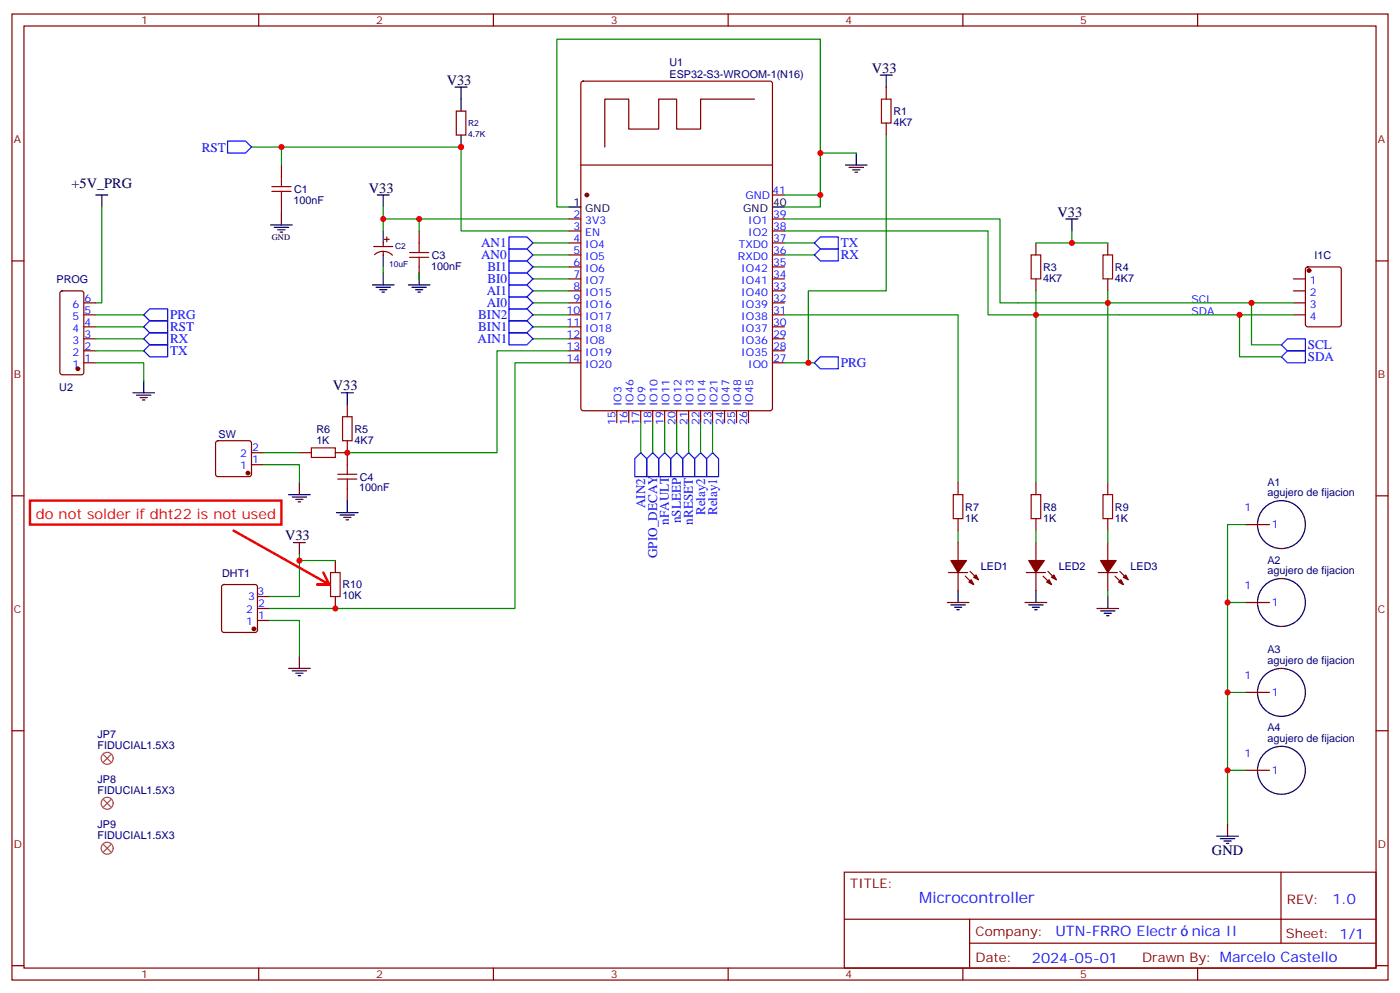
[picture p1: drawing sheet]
<svg xmlns="http://www.w3.org/2000/svg" width="412mm" height="292mm" viewBox="0 0 412 292" stroke-linecap="round" stroke-linejoin="round" font-family="sans-serif">
<g fill="none" stroke="#870000" stroke-width=".35">
<path d="M3.5 4.1h405.4v284.4h-405.4zM7.1 7.7h398.2v277.2h-398.2zM76.2 4.1v3.6M145.3 4.1v3.6M214.5 4.1v3.6M283.6 4.1v3.6M352.8 4.1v3.6M134.4 32.7h2.8v7.1h-2.8zM171.3 24.1l.5-.2h55l.7 .4v95.9l-.4 .6-55.3 .1-.6-.5-.1-95.8zM222.2 29.2h-15.8v8.8h-7.1v-8.8h-5.3v8.8h-8.8v-8.8h-7v14.1M261.1 25.6v3.6M261.1 36.2v3.6"/>
<path d="M82.9 48.6v3.5M82.9 59.2v3.5M171.1 48.6h56.4M227.5 57.4h3.6M3.5 76.8h3.6M110.1 72.6h5.6M110.4 74.9a3.8 3.8 0 0 1 5.2 .2M112.9 71.5v1.1M112.9 74v1M113.2 70.4h1.5M113.9 69.7v1.5M123.5 68v3.5"/>
<path d="M123.5 78.6v3.5M167.6 64.5h3.5M167.6 68h3.5M167.6 71.5h3.5M167.6 75h3.5M167.6 78.6h3.5M227.5 64.5h3.6M227.5 68h3.6M227.5 71.5h3.6M227.5 75h3.6M227.5 78.6h3.6M305.2 71.5v3.5"/>
<path d="M326.3 71.5v3.5M384.8 78.8l.4-.2h9.2l.7 .4v16.5l-.5 .6-9.4 .1-.6-.5-.1-16.4zM405.3 76.8h3.6M17.9 85.8l.4-.2h5.7l.6 .5 .1 23.5-.5 .7h-5.9l-.6-.4-.1-23.6zM24.7 89.1h3.5M24.7 92.7h3.5M24.7 96.2h3.5M24.7 99.7h3.5M167.6 82.1h3.5M167.6 85.6h3.5M167.6 89.1h3.5M167.6 92.7h3.5"/>
<path d="M167.6 96.2h3.5M167.6 99.7h3.5M227.5 82.1h3.6M227.5 85.6h3.6M227.5 89.1h3.6M227.5 92.7h3.6M227.5 96.2h3.6M227.5 99.7h3.6M305.2 82.1v3.5M326.3 82.1v3.5M381 82.1h3.5M381 85.6h3.5"/>
<path d="M381 89.1h3.5M381 92.7h3.5M24.7 103.3h3.5M24.7 106.8h3.5M102.3 119.1v3.6M167.6 103.3h3.5M167.6 106.8h3.5M227.5 103.3h3.6M227.5 106.8h3.6M63.7 129.9l.5-.2h9.2l.5 .2 .2 .5v9.2l-.3 .5-.4 .2h-9.2l-.5-.2-.2-.5v-9.2zM74.1 133.2h3.5M74.1 136.8h3.5"/>
<path d="M88.2 133.2h3.5M98.8 133.2h3.5M102.3 129.7v7.1M181.7 120.9v3.5M185.2 120.9v3.5M188.7 120.9v3.5M192.3 120.9v3.5M195.8 120.9v3.5M199.3 120.9v3.5M202.8 120.9v3.5M206.4 120.9v3.5M209.9 120.9v3.5"/>
<path d="M213.4 120.9v3.5M217 120.9v3.5M220.5 120.9v3.5M3.5 145.9h3.6M102.3 143.8v3.6M282.2 142.1v3.5M282.2 152.6v3.6M282.2 159.7v5.3M305.2 142.1v3.5M305.2 152.6v3.6M305.2 159.7v5.3M326.3 142.1v3.5"/>
<path d="M326.3 152.6v3.6M326.3 159.7v5.3M366.9 154.4h7M405.3 145.9h3.6M65.5 172.3l.5-.3h9.1l.5 .3 .2 .5v12.7l-.2 .5-.5 .2h-9.1l-.5-.3-.2-.4v-12.7zM75.8 179.1h3.6M75.8 175.6h3.6M98.8 165v3.5M98.8 175.6v3.5M279.4 168.5h5.6M282.2 168.5v5.3M284.3 169.6l2.5 2.4"/>
<path d="M285.8 168.2l2.4 2.4M302.3 168.5h5.7M305.2 168.5v5.3M307.3 169.6l2.4 2.4M308.7 168.2l2.4 2.4M323.5 168.5h5.6M326.3 168.5v5.3M328.4 169.6l2.5 2.4M329.8 168.2l2.5 2.4M366.9 177.3h7M75.8 182.6h3.6M3.5 215.1h3.6"/>
<path d="M366.9 203.8h7M405.3 215.1h3.6M366.9 226.7h7M248.7 256.7h156.6v28.2h-156.6zM377.3 256.7v20.9M248.7 270.6h156.5M285.6 277.6h119.6M285.6 270.6v14.1M3.5 284.2h3.6M76.2 284.9v3.6M145.3 284.9v3.6M214.5 284.9v3.6"/>
<path d="M283.6 284.9v3.6M352.8 284.9v3.6M405.3 284.2h3.6"/>
</g>
<g fill="none" stroke="#000" stroke-width=".35">
<path d="M134.1 25.6h3.5M135.8 25.6v7.1M135.8 39.8v3.5M259.3 22.1h3.5M261.1 22.1v3.5M28.2 57.4h3.5M30 57.4v3.5M111.1 57.4h3.6M112.9 57.4v3.5M249.1 48.6h6.3M250.1 49.3h4.3M251.2 50h2.1"/>
<path d="M251.9 50.7h.7M252.2 45v3.6M79.7 66.2h6.4M80.8 66.9h4.2M81.8 67.6h2.2M82.5 68.3h.8M82.9 62.7v3.5M112.9 68v3.5M112.9 75v3.6M167.6 60.9h3.5M227.5 60.9h3.6M314 64.5h3.5"/>
<path d="M315.7 64.5v3.5M109.7 83.9h6.4M110.8 84.6h4.2M111.8 85.3h2.1M112.5 86h.7M112.9 80.3v3.6M120.3 83.9h6.3M121.4 84.6h4.2M122.4 85.3h2.1M123.1 86h.7M123.5 80.3v3.6M39.2 115.6h6.3"/>
<path d="M40.2 116.3h4.2M41.3 117h2.1M42 117.7h.7M42.3 112.1v3.5M100.5 115.6h3.6M102.3 115.6v3.5M85 145.6h6.4M86.1 146.3h4.2M86.4 159.7h3.6M87.1 147h2.2M87.8 147.7h.7M88.2 142.1v3.5"/>
<path d="M88.2 159.7v3.5M99.1 150.9h6.4M100.2 151.6h4.2M101.2 152.3h2.2M102 153h.7M102.3 147.4v3.5M279 177.3h6.4M280.1 178h4.2M281.2 178.8h2.1M281.9 179.5h.7M282.2 173.8v3.5M302 177.3h6.3"/>
<path d="M303 178h4.3M304.1 178.8h2.1M304.8 179.5h.7M305.2 173.8v3.5M323.1 179.1h6.4M324.2 179.8h4.2M326.3 175.6v3.5M85 196.7h6.4M86.1 197.4h4.2M87.1 198.2h2.2M87.8 198.9h.7M88.2 193.2v3.5"/>
<path d="M325.3 180.5h2.1M326 181.2h.7M358.4 246.1h6.4M359.5 246.8h4.2M360.5 247.5h2.2M361.2 248.2h.7M361.6 242.6v3.5"/>
<circle cx="377.5" cy="154.4" r="7.1"/>
<circle cx="377.5" cy="177.3" r="7.1"/>
<circle cx="377.5" cy="203.8" r="7.1"/>
<circle cx="377.5" cy="226.7" r="7.1"/>
</g>
<g fill="none" stroke="#a10000" stroke-width=".35">
<path d="M259.6 29.2h2.9v7h-2.9zM80.1 56.3h5.6M80.1 54.9h5.6M82.9 52.1v2.8M82.9 56.3v2.9M120.6 75.7h5.7M120.6 74.3h5.7M123.5 71.5v2.8M123.5 75.7v2.9M303.7 75h2.9v7.1h-2.9zM324.9 75h2.8v7.1h-2.8zM91.7 131.8h7.1v2.9h-7.1z"/>
<path d="M99.5 139.6h5.6M100.9 122.7h2.8v7h-2.8zM102.3 136.8v2.8M99.5 141h5.6M102.3 141v2.8M280.8 145.6h2.8v7h-2.8zM303.7 145.6h2.9v7h-2.9zM324.9 145.6h2.8v7h-2.8zM97.4 168.5h2.8v7.1h-2.8z"/>
</g>
<g fill="#870000" stroke="#870000" stroke-width=".35">
<path d="M308.3 171.3l.7-.7 .7 1.4z"/>
<path d="M309.7 169.9l.7-.7 .7 1.4z"/>
<path d="M303 165h4.6l-2.4 3.5z"/>
<path d="M329.5 171.3l.7-.7 .7 1.4z"/>
<path d="M330.9 169.9l.7-.7 .7 1.4z"/>
<path d="M324.2 165h4.6l-2.5 3.5z"/>
<path d="M285.4 171.3l.7-.7 .7 1.4z"/>
<path d="M286.8 169.9l.7-.7 .7 1.4z"/>
<path d="M280.1 165h4.6l-2.5 3.5z"/>
<circle cx="74.8" cy="185.1" r=".53"/>
<circle cx="385.6" cy="79.6" r=".53"/>
<circle cx="73" cy="139.2" r=".53"/>
<circle cx="172.9" cy="57.4" r=".53"/>
<circle cx="22.9" cy="108.5" r=".53"/>
</g>
<g fill="none" stroke="#008700" stroke-width=".35">
<path d="M261.1 39.8v45.8h-23v21.2M74.1 43.3h61.7v24.7h31.8M82.9 43.3v5.3M231.1 57.4h10.6v-45.9h-77.7v49.4h3.6M241.7 57.4v3.5h-10.6M241.7 45h10.5M30 60.9v28.2h-1.8M112.9 60.9v3.6h54.7M112.9 64.5v3.5M112.9 78.6v1.7M123.5 64.5v3.5M157 71.5h10.6"/>
<path d="M157 78.6h10.6M157 75h10.6M231.1 68h59.9v24.7h90M231.1 64.5h63.5v24.6h86.4M231.1 71.5h8.8M231.1 75h8.8M305.2 71.5h10.5M315.7 68v3.5h10.6M28.2 92.7h14.1M28.2 96.2h14.1M28.2 99.7h14.1M123.5 80.3v1.8"/>
<path d="M157 92.7h10.6M157 89.1h10.6M157 82.1h10.6M157 85.6h10.6M157 96.2h10.6M157 99.7h10.6M231.1 92.7h51.1v49.4M305.2 85.6v56.5M326.3 85.6v56.5M365.1 92.7v12.3h12.4M368.7 89.1v12.4h8.8M28.2 106.8h14.1v5.3"/>
<path d="M28.2 103.3h14.1M167.6 106.8h-15.9v72.3h-72.3M167.6 103.3h-21.2v29.9h-44.1M231.1 106.8h8.8M77.6 136.8h10.6v5.3M77.6 133.2h10.6M188.7 124.4v8.8M192.3 124.4v8.8M195.8 124.4v8.8M199.3 124.4v8.8M202.8 124.4v8.8M206.4 124.4v8.8"/>
<path d="M209.9 124.4v8.8M282.2 156.2v3.5M305.2 156.2v3.5M326.3 156.2v3.5M366.9 154.4h-5.3v88.2M88.2 163.2v12.4h-8.8M88.2 165h10.6M326.3 173.8v1.8M361.6 177.3h5.3M79.4 182.6h8.8v10.6M361.6 203.8h5.3M361.6 226.7h5.3"/>
</g>
<g fill="none" stroke="#00f" stroke-width=".35">
<path d="M67 41.5h5.3l1.8 1.8-1.8 1.7h-5.3zM149.9 73.3h5.3l1.8 1.7-1.8 1.8h-5.3zM149.9 69.7h5.3l1.8 1.8-1.8 1.8h-5.3zM149.9 76.8h5.3l1.8 1.8-1.8 1.7h-5.3zM239.9 71.5l1.8-1.8h5.2v3.6h-5.2zM239.9 75l1.8-1.7h5.2v3.5h-5.2zM42.3 99.7l1.8-1.7h5.3v3.5h-5.3zM42.3 96.2l1.8-1.8h5.3v3.6h-5.3zM42.3 92.7l1.8-1.8h5.3v3.5h-5.3zM149.9 98h5.3l1.8 1.7-1.8 1.8h-5.3zM149.9 94.4h5.3l1.8 1.8-1.8 1.8h-5.3zM149.9 90.9h5.3l1.8 1.8-1.8 1.7h-5.3z"/>
<path d="M149.9 87.4h5.3l1.8 1.7-1.8 1.8h-5.3zM149.9 83.9h5.3l1.8 1.7-1.8 1.8h-5.3zM149.9 80.3h5.3l1.8 1.8-1.8 1.8h-5.3zM42.3 103.3l1.8-1.8h5.3v3.5h-5.3zM239.9 106.8l1.8-1.8h5.2v3.5h-5.2zM377.5 101.5l1.7-1.8h5.3v3.6h-5.3zM377.5 105l1.7-1.7h5.3v3.5h-5.3zM188.7 133.2l1.8 1.8v5.3h-3.5v-5.3zM192.3 133.2l1.7 1.8v5.3h-3.5v-5.3zM195.8 133.2l1.8 1.8v5.3h-3.6v-5.3zM199.3 133.2l1.8 1.8v5.3h-3.5v-5.3zM202.8 133.2l1.8 1.8v5.3h-3.5v-5.3z"/>
<path d="M206.4 133.2l1.7 1.8v5.3h-3.5v-5.3zM209.9 133.2l1.8 1.8v5.3h-3.6v-5.3z"/>
</g>
<path d="M8.8 147.4h74.1v7h-74.1zM68.8 156.2l28.2 15.8h-3.5h3.5l-1.8-3.5" fill="none" stroke="#f00" stroke-width=".71"/>
<g fill="none" stroke="#a64a4a" stroke-width=".35">
<path d="M30.5 235.4l2.1 2.1M30.5 222.1l2.1 2.2M32.6 235.4l-2.1 2.1M32.6 222.1l-2.1 2.2M30.5 248.6l2.1 2.1M32.6 248.6l-2.1 2.1"/>
<circle cx="31.6" cy="236.4" r="1.76"/>
<circle cx="31.6" cy="223.2" r="1.76"/>
<circle cx="31.6" cy="249.7" r="1.76"/>
</g>
<g fill="#c00">
<circle cx="361.6" cy="226.7" r=".88"/>
<circle cx="361.6" cy="203.8" r=".88"/>
<circle cx="315.7" cy="71.5" r=".88"/>
<circle cx="102.3" cy="133.2" r=".88"/>
<circle cx="98.8" cy="179.1" r=".88"/>
<circle cx="88.2" cy="165" r=".88"/>
<circle cx="361.6" cy="177.3" r=".88"/>
<circle cx="135.8" cy="43.3" r=".88"/>
<circle cx="365.1" cy="92.7" r=".88"/>
<circle cx="241.7" cy="57.4" r=".88"/>
<circle cx="241.7" cy="45" r=".88"/>
<circle cx="112.9" cy="64.5" r=".88"/>
<circle cx="123.5" cy="64.5" r=".88"/>
<circle cx="82.9" cy="43.3" r=".88"/>
<circle cx="238.1" cy="106.8" r=".88"/>
<circle cx="305.2" cy="92.7" r=".88"/>
<circle cx="326.3" cy="89.1" r=".88"/>
<circle cx="368.7" cy="89.1" r=".88"/>
</g>
<text font-size="4.6" fill="#00f" x="270.8" y="265.7">Microcontroller</text>
<g font-size="4.2">
<text x="256.8" y="21.4">V33</text>
<text x="131.6" y="24.9">V33</text>
<text x="21" y="55.3">+5V_PRG</text>
<text x="108.7" y="56.7">V33</text>
<text x="311.5" y="63.7">V33</text>
<text x="98.1" y="114.9">V33</text>
<text x="84" y="159">V33</text>
<text x="357" y="251.8">GND</text>
</g>
<text font-size="4.2" fill="#f00" x="10.6" y="152.6">do not solder if dht22 is not used</text>
<g font-size="4.2" fill="#00f">
<text x="392.5" y="266">1.0</text>
<text x="310.9" y="275.5">UTN-FRRO Electr</text>
<text x="351.1" y="275.5">nica II</text>
<text x="304" y="283.3">2024-05-01</text>
</g>
<g font-size="3.9" fill="#00f">
<text x="59.4" y="44.6">RST</text>
<text x="141.7" y="76.4">AN0</text>
<text x="141.7" y="72.8">AN1</text>
<text x="247.6" y="72.7">TX</text>
<text x="247.6" y="76.2">RX</text>
<text x="143.6" y="83.4">BI0</text>
<text x="143.6" y="79.8">BI1</text>
<text x="143.4" y="86.9">AI1</text>
<text x="50.1" y="93.8">PRG</text>
<text x="140.9" y="93.9">BIN2</text>
<text x="143.4" y="90.4">AI0</text>
<text x="50.1" y="100.9">RX</text>
<text x="50.1" y="97.3">RST</text>
<text x="140.7" y="101">AIN1</text>
<text x="140.9" y="97.5">BIN1</text>
<text x="50.1" y="104.6">TX</text>
<text x="247.6" y="108">PRG</text>
<text x="385.2" y="102.7">SCL</text>
<text x="385.2" y="106.2">SDA</text>
<text x="190" y="149.6" transform="rotate(-90 190 149.6)">AIN2</text>
<text x="197.1" y="154.4" transform="rotate(-90 197.1 154.4)">nFAULT</text>
<text x="200.6" y="154" transform="rotate(-90 200.6 154)">nSLEEP</text>
<text x="204.1" y="154.4" transform="rotate(-90 204.1 154.4)">nRESET</text>
<text x="207.7" y="151.7" transform="rotate(-90 207.7 151.7)">Relay2</text>
<text x="211.3" y="151.7" transform="rotate(-90 211.3 151.7)">Relay1</text>
<text x="193.6" y="164.3" transform="rotate(-90 193.6 164.3)">GPIO_DECAY</text>
</g>
<g font-size="3.9" fill="#800">
<text x="250.5" y="261.3">TITLE:</text>
<text x="379.1" y="266">REV:</text>
<text x="287.4" y="275.5">Company:</text>
<text x="378.7" y="276.1">Sheet: 1/1</text>
<text x="287.4" y="283.2">Date:</text>
<text x="336.4" y="283.3">Drawn By: Marcelo Castello</text>
</g>
<g font-size="3.2" fill="#800">
<text x="41.6" y="7.1">1</text>
<text x="110.8" y="7.1">2</text>
<text x="179.9" y="7.1">3</text>
<text x="249.1" y="7.1">4</text>
<text x="318.2" y="7.1">5</text>
<text x="4.1" y="42.2">A</text>
<text x="405.9" y="42.2">A</text>
<text x="4.1" y="111.4">B</text>
<text x="405.9" y="111.4">B</text>
<text x="4.1" y="180.5">C</text>
<text x="405.9" y="180.5">C</text>
<text x="4.1" y="249.7">D</text>
<text x="405.9" y="249.7">D</text>
<text x="41.6" y="287.9">1</text>
<text x="110.8" y="287.9">2</text>
<text x="179.9" y="287.9">3</text>
<text x="249.1" y="287.9">4</text>
<text x="318.2" y="287.9">5</text>
</g>
<g font-size="3.2" fill="#000080">
<text x="197.2" y="22.8">ESP32-S3-WROOM-1(N16)</text>
<text x="197.2" y="19.4">U1</text>
<text x="263.2" y="33.9">R1</text>
<text x="263.2" y="37.1">4K7</text>
<text x="86.4" y="60">100nF</text>
<text x="86.6" y="56.8">C1</text>
<text x="127.2" y="76.2">C3</text>
<text x="387.3" y="76.2">I1C</text>
<text x="16.7" y="83.2">PROG</text>
<text x="127" y="79.4">100nF</text>
<text x="307.3" y="83">4K7</text>
<text x="307.3" y="79.8">R3</text>
<text x="328.4" y="83">4K7</text>
<text x="328.4" y="79.8">R4</text>
<text x="17.4" y="115">U2</text>
<text x="64.4" y="129">SW</text>
<text x="93.2" y="130.8">1K</text>
<text x="93.2" y="127.5">R6</text>
<text x="104.4" y="130.6">4K7</text>
<text x="104.4" y="127.4">R5</text>
<text x="106" y="141.4">C4</text>
<text x="373.3" y="142.9">A1</text>
<text x="105.8" y="144.6">100nF</text>
<text x="373.3" y="146.1">agujero de fijacion</text>
<text x="284.3" y="153.5">1K</text>
<text x="284.3" y="150.4">R7</text>
<text x="307.3" y="153.5">1K</text>
<text x="307.3" y="150.4">R8</text>
<text x="328.4" y="153.5">1K</text>
<text x="328.4" y="150.4">R9</text>
<text x="288.9" y="167.9">LED1</text>
<text x="311.9" y="167.9">LED2</text>
<text x="333" y="167.9">LED3</text>
<text x="373.3" y="165.9">A2</text>
<text x="65.4" y="169.7">DHT1</text>
<text x="100.9" y="173.2">R10</text>
<text x="373.3" y="169.1">agujero de fijacion</text>
<text x="100.9" y="176.4">10K</text>
<text x="373.3" y="195.5">agujero de fijacion</text>
<text x="373.3" y="192.3">A3</text>
<text x="373.3" y="215.3">A4</text>
<text x="28.7" y="220.4">FIDUCIAL1.5X3</text>
<text x="28.7" y="217.1">JP7</text>
<text x="373.3" y="218.4">agujero de fijacion</text>
<text x="28.7" y="233.6">FIDUCIAL1.5X3</text>
<text x="28.7" y="230.4">JP8</text>
<text x="28.7" y="243.6">JP9</text>
<text x="28.7" y="246.8">FIDUCIAL1.5X3</text>
</g>
<g font-size="3.2" fill="#00f">
<text x="219.6" y="58.5">GND</text>
<text x="227.5" y="57">41</text>
<text x="168.9" y="64.1">2</text>
<text x="172.4" y="65.9">3V3</text>
<text x="220.4" y="65.9">IO1</text>
<text x="227.7" y="64.1">39</text>
<text x="168.9" y="67.6">3</text>
<text x="168.9" y="71.2">4</text>
<text x="172.4" y="69.4">EN</text>
<text x="220.4" y="69.4">IO2</text>
<text x="227.7" y="71.2">37</text>
<text x="227.7" y="67.6">38</text>
<text x="168.9" y="74.7">5</text>
<text x="172.4" y="72.9">IO4</text>
<text x="172.4" y="76.4">IO5</text>
<text x="217.4" y="76.4">RXD0</text>
<text x="217.6" y="72.9">TXD0</text>
<text x="227.7" y="74.7">36</text>
<text x="168.9" y="78.2">6</text>
<text x="168.9" y="81.7">7</text>
<text x="172.4" y="80">IO6</text>
<text x="172.4" y="83.5">IO7</text>
<text x="218.4" y="83.5">IO41</text>
<text x="218.4" y="80">IO42</text>
<text x="227.7" y="81.7">34</text>
<text x="227.7" y="78.2">35</text>
<text x="385.8" y="83.5">1</text>
<text x="24.9" y="88.8">6</text>
<text x="168.9" y="85.3">8</text>
<text x="168.9" y="88.8">9</text>
<text x="172.4" y="87">IO15</text>
<text x="218.4" y="87">IO40</text>
<text x="227.7" y="88.8">32</text>
<text x="227.7" y="85.3">33</text>
<text x="351" y="89.1">SCL</text>
<text x="385.8" y="87">2</text>
<text x="21.4" y="94.1">5</text>
<text x="21.4" y="90.6">6</text>
<text x="24.9" y="95.8">4</text>
<text x="24.9" y="92.3">5</text>
<text x="166.9" y="92.3">10</text>
<text x="166.9" y="95.8">11</text>
<text x="172.4" y="90.6">IO16</text>
<text x="172.4" y="94.1">IO17</text>
<text x="218.4" y="94.1">IO38</text>
<text x="218.4" y="90.6">IO39</text>
<text x="227.7" y="95.8">30</text>
<text x="227.7" y="92.3">31</text>
<text x="351" y="92.7">SDA</text>
<text x="385.8" y="90.6">3</text>
<text x="385.8" y="94.1">4</text>
<text x="21.4" y="101.1">3</text>
<text x="21.4" y="97.6">4</text>
<text x="24.9" y="99.4">3</text>
<text x="166.9" y="99.4">12</text>
<text x="172.4" y="97.6">IO18</text>
<text x="172.4" y="101.1">IO8</text>
<text x="218.4" y="101.1">IO36</text>
<text x="218.4" y="97.6">IO37</text>
<text x="227.7" y="99.4">29</text>
<text x="21.4" y="104.7">2</text>
<text x="24.9" y="106.4">1</text>
<text x="24.9" y="102.9">2</text>
<text x="166.9" y="102.9">13</text>
<text x="166.9" y="106.4">14</text>
<text x="172.4" y="104.7">IO19</text>
<text x="218.4" y="104.7">IO35</text>
<text x="227.7" y="106.4">27</text>
<text x="227.7" y="102.9">28</text>
<text x="21.4" y="108.2">1</text>
<text x="172.4" y="108.2">IO20</text>
<text x="220.4" y="108.2">IO0</text>
<text x="183.1" y="119.6" transform="rotate(-90 183.1 119.6)">IO3</text>
<text x="186.6" y="119.6" transform="rotate(-90 186.6 119.6)">IO46</text>
<text x="190.1" y="119.6" transform="rotate(-90 190.1 119.6)">IO9</text>
<text x="193.7" y="119.6" transform="rotate(-90 193.7 119.6)">IO10</text>
<text x="197.2" y="119.6" transform="rotate(-90 197.2 119.6)">IO11</text>
<text x="200.7" y="119.6" transform="rotate(-90 200.7 119.6)">IO12</text>
<text x="204.3" y="119.6" transform="rotate(-90 204.3 119.6)">IO13</text>
<text x="207.8" y="119.6" transform="rotate(-90 207.8 119.6)">IO14</text>
<text x="211.3" y="119.6" transform="rotate(-90 211.3 119.6)">IO21</text>
<text x="214.8" y="119.6" transform="rotate(-90 214.8 119.6)">IO47</text>
<text x="218.4" y="119.6" transform="rotate(-90 218.4 119.6)">IO48</text>
<text x="221.9" y="119.6" transform="rotate(-90 221.9 119.6)">IO45</text>
<text x="181.3" y="125.1" transform="rotate(-90 181.3 125.1)">15</text>
<text x="184.9" y="125.1" transform="rotate(-90 184.9 125.1)">16</text>
<text x="188.4" y="125.1" transform="rotate(-90 188.4 125.1)">17</text>
<text x="191.9" y="125.1" transform="rotate(-90 191.9 125.1)">18</text>
<text x="195.4" y="125.1" transform="rotate(-90 195.4 125.1)">19</text>
<text x="199" y="125.1" transform="rotate(-90 199 125.1)">20</text>
<text x="202.5" y="125.1" transform="rotate(-90 202.5 125.1)">21</text>
<text x="206" y="125.1" transform="rotate(-90 206 125.1)">22</text>
<text x="209.5" y="125.1" transform="rotate(-90 209.5 125.1)">23</text>
<text x="213.1" y="125.1" transform="rotate(-90 213.1 125.1)">24</text>
<text x="216.6" y="125.1" transform="rotate(-90 216.6 125.1)">25</text>
<text x="220.1" y="125.1" transform="rotate(-90 220.1 125.1)">26</text>
<text x="70.8" y="134.7">2</text>
<text x="74.3" y="136.4">1</text>
<text x="74.3" y="132.9">2</text>
<text x="70.8" y="138.2">1</text>
<text x="366.6" y="150.5">1</text>
<text x="374.6" y="155.5">1</text>
<text x="366.6" y="173.5">1</text>
<text x="73.1" y="176.6">3</text>
<text x="75.8" y="175.2">3</text>
<text x="76" y="178.8">2</text>
<text x="374.6" y="178.4">1</text>
<text x="72.5" y="184">1</text>
<text x="72.5" y="180.5">2</text>
<text x="76" y="182.3">1</text>
<text x="366.6" y="199.9">1</text>
<text x="374.6" y="204.9">1</text>
<text x="366.6" y="222.8">1</text>
<text x="374.6" y="227.8">1</text>
</g>
<g font-size="3.2">
<text x="168.9" y="60.6">1</text>
<text x="172.4" y="62.3">GND</text>
<text x="219" y="62.3">GND</text>
<text x="227.7" y="60.6">40</text>
</g>
<g font-size="2.5" fill="#000080">
<text x="137.9" y="40.2">4.7K</text>
<text x="137.9" y="37.1">R2</text>
<text x="116.4" y="73.3">C2</text>
<text x="114.7" y="78.6">10uF</text>
</g>
<text font-size="2.5" x="80.1" y="70.6">GND</text>
</svg>
